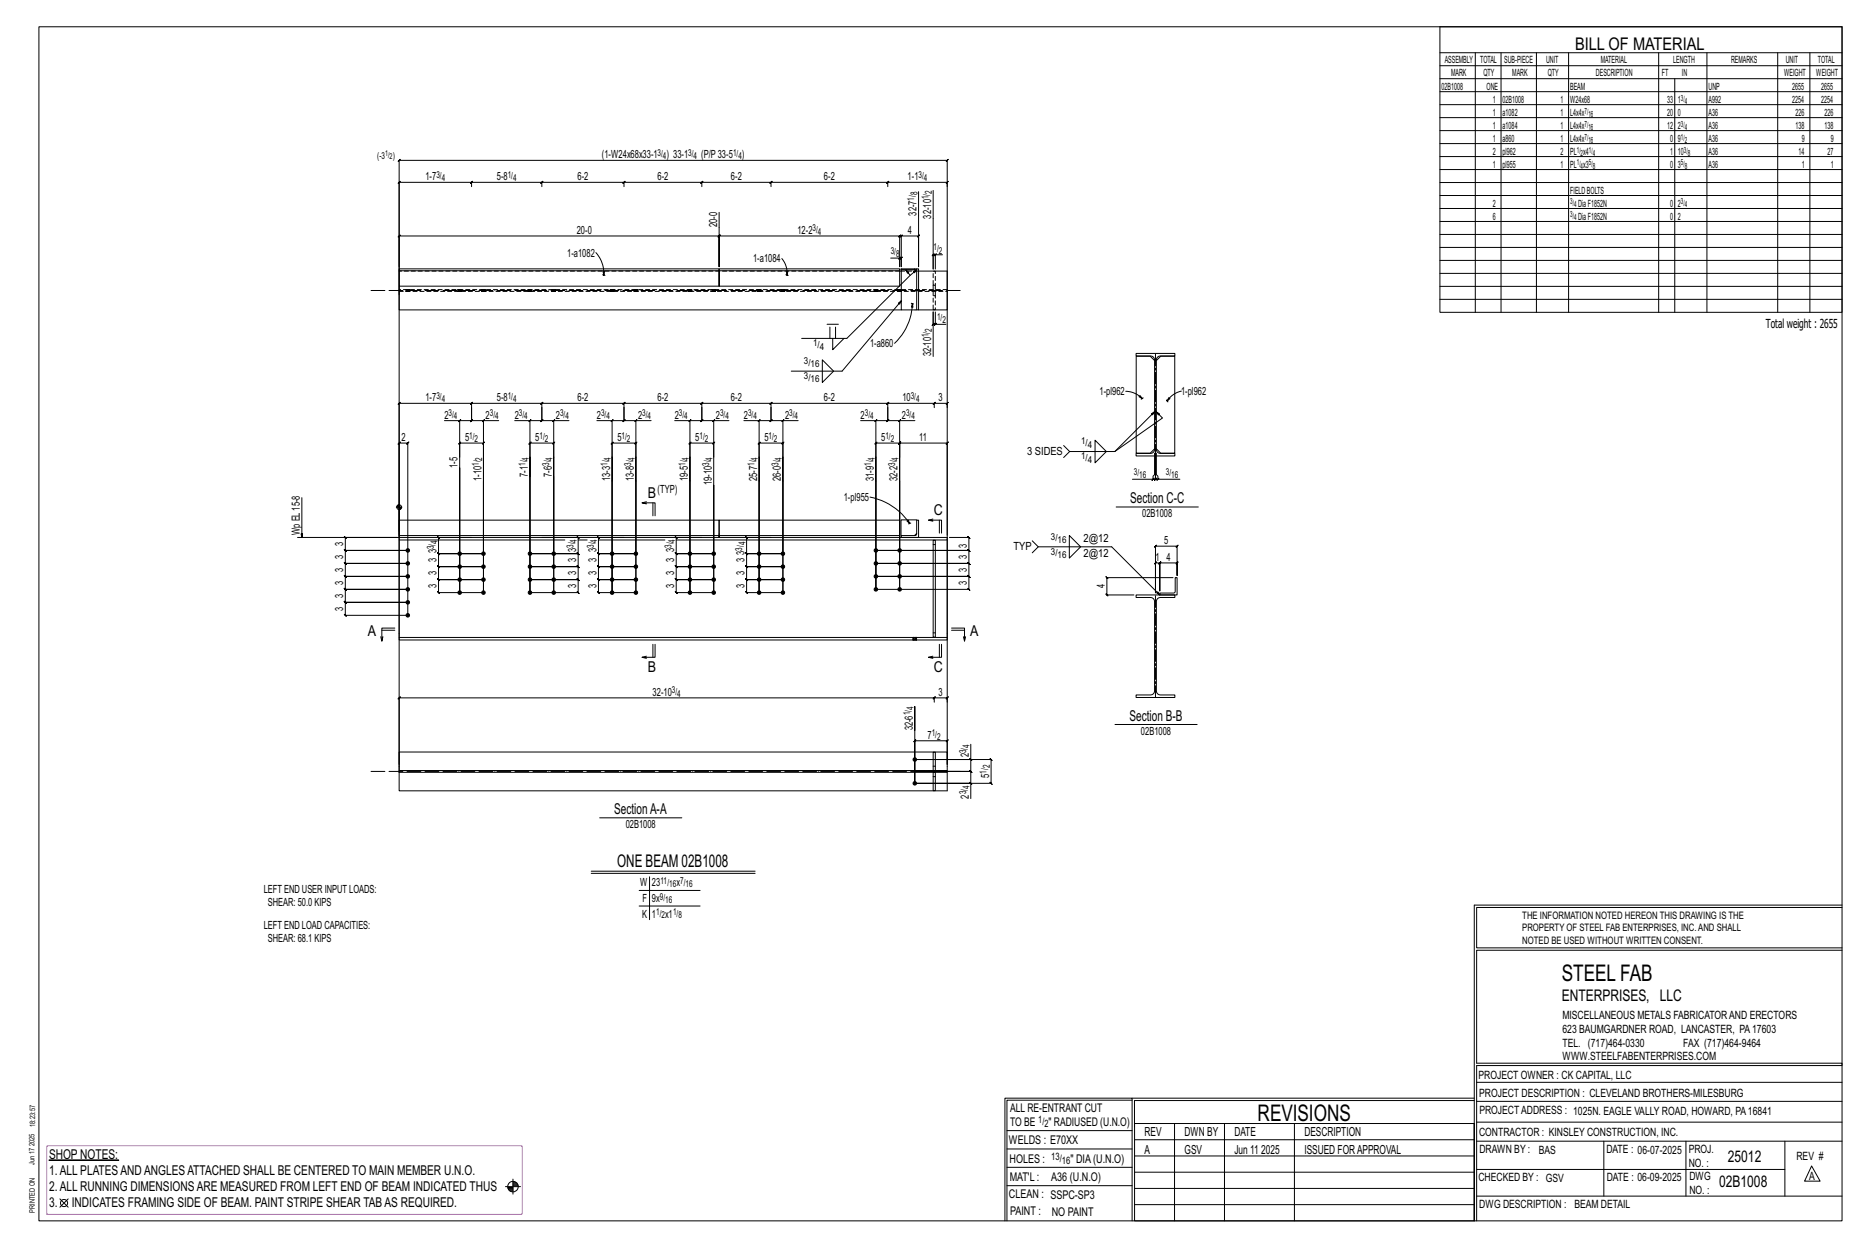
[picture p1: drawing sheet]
<svg xmlns="http://www.w3.org/2000/svg" width="914mm" height="610mm" viewBox="0 0 914 610" stroke-linecap="round" stroke-linejoin="round" font-family="sans-serif">
<g fill="#000" stroke="#000" stroke-width=".49">
<path d="M24 568h34z"/>
<circle cx="200" cy="269" r=".9"/>
<circle cx="200" cy="276" r=".9"/>
<circle cx="225" cy="271" r=".9"/>
<circle cx="225" cy="277" r=".9"/>
<circle cx="237" cy="271" r=".9"/>
<circle cx="237" cy="277" r=".9"/>
<circle cx="259" cy="277" r=".9"/>
<circle cx="259" cy="271" r=".9"/>
<circle cx="271" cy="271" r=".9"/>
<circle cx="271" cy="277" r=".9"/>
<circle cx="300" cy="277" r=".9"/>
<circle cx="300" cy="271" r=".9"/>
<circle cx="311" cy="271" r=".9"/>
<circle cx="311" cy="277" r=".9"/>
<circle cx="338" cy="277" r=".9"/>
<circle cx="338" cy="271" r=".9"/>
<circle cx="349" cy="277" r=".9"/>
<circle cx="349" cy="271" r=".9"/>
<circle cx="372" cy="271" r=".9"/>
<circle cx="372" cy="277" r=".9"/>
<circle cx="383" cy="271" r=".9"/>
<circle cx="383" cy="277" r=".9"/>
<circle cx="429" cy="276" r=".9"/>
<circle cx="429" cy="269" r=".9"/>
<circle cx="440" cy="269" r=".9"/>
<circle cx="440" cy="276" r=".9"/>
<circle cx="200" cy="282" r=".9"/>
<circle cx="200" cy="288" r=".9"/>
<circle cx="200" cy="295" r=".9"/>
<circle cx="225" cy="284" r=".9"/>
<circle cx="225" cy="290" r=".9"/>
<circle cx="237" cy="284" r=".9"/>
<circle cx="237" cy="290" r=".9"/>
<circle cx="259" cy="290" r=".9"/>
<circle cx="259" cy="284" r=".9"/>
<circle cx="271" cy="284" r=".9"/>
<circle cx="271" cy="290" r=".9"/>
<circle cx="300" cy="284" r=".9"/>
<circle cx="300" cy="290" r=".9"/>
<circle cx="311" cy="284" r=".9"/>
<circle cx="311" cy="290" r=".9"/>
<circle cx="338" cy="284" r=".9"/>
<circle cx="338" cy="290" r=".9"/>
<circle cx="349" cy="284" r=".9"/>
<circle cx="349" cy="290" r=".9"/>
<circle cx="372" cy="284" r=".9"/>
<circle cx="372" cy="290" r=".9"/>
<circle cx="383" cy="284" r=".9"/>
<circle cx="383" cy="290" r=".9"/>
<circle cx="429" cy="282" r=".9"/>
<circle cx="429" cy="288" r=".9"/>
<circle cx="440" cy="282" r=".9"/>
<circle cx="440" cy="288" r=".9"/>
<circle cx="200" cy="301" r=".9"/>
<circle cx="448" cy="372" r=".9"/>
<circle cx="448" cy="383" r=".9"/>
</g>
<g fill="none" stroke="#000" stroke-width=".49">
<path d="M19 13h883v584h-883zM705 13h197v140h-197zM705 26h197M705 32h197M705 39h197M722 26v127M735 26v127M752 26v127M768 26v127M812 26v127M820 39v114M836 26v127"/>
<path d="M870 26v127M886 26v127M705 45h197M705 51h197M705 58h197M705 64h197M705 70h197M705 77h197M231 89l-1 1 1-1zM231 91v-2l-1 1 1-1h-36h1l-1 1v-1v55M231 89h34v1l1-1-1 2M265 90l1-1z"/>
<path d="M265 89h40v1l1-1-1 2M305 89h39l-1 1 1-1v2M306 89l-1 1zM344 89h33v1l1-1-1 2M344 89l-1 1zM377 89h1l-1 1zM377 89h58l-1 1 1-1v2M435 89l-1 1 1-1zM435 89h29l-1 1 1-1v2M450 94v36v-15l-1 1 1-1h-9h1l-1 1v-1v15v-4h1l-1 1v-1h-1M457 93v39v-7h-1l1-1v1h1M705 83h197"/>
<path d="M705 89h197M705 96h197M352 104v26v-15h1l-1 1v-1h-157h1l-1 1v-1v15M705 102h197M705 108h197M705 115h197M195 132h157h-157zM195 132v8h245v-8M292 124a15 15 0 0 1 4 11M295 134l1 1M295 133h1v2zM296 135h.1"/>
<path d="M352 132v8zM352 132h88h-88zM383 126a11 11 0 0 1 2 9M385 134v1M385 133h1l-1 2zM385 135h1M436 126h4v4v-15h1l-1 1v-1h-88h1l-1 1v-1v15M440 133h1M441 126l-1 1zM441 132h8h-8zM441 132v20h8M443 132l3 3"/>
<path d="M449 132h1v20h-1v-20l-2 1h1l1-1-34 34h-23M450 133h14v19h-14M458 124l-1 1zM461 125h-3v7M705 121h197M705 127h197M705 134h197M195 140v12h246M199 142h.1M199 143h.1M200 142h.1M200 143h.1"/>
<path d="M224 142h.1M224 143h.1M226 142h.1M226 143h.1M236 142h.1M236 143h.1M238 142h.1M238 143h.1M259 142h.1M259 143h.1M260 142h.1M260 143h.1"/>
<path d="M270 142h.1M270 143h.1M272 142h.1M272 143h.1M299 142h.1M299 143h.1M300 142h.1M300 143h.1M310 142h.1M310 143h.1M312 142h.1M312 143h.1"/>
<path d="M337 142h.1M337 143h.1M339 142h.1M339 143h.1M349 142h.1M349 143h.1M350 142h.1M350 143h.1M371 142h.1M371 143h.1M372 142h.1M372 143h.1"/>
<path d="M382 142h.1M382 143h.1M384 142h.1M384 143h.1M405 159h5M428 142h.1M428 143h.1M430 142h.1M430 143h.1M440 142h.1M440 143h.1M441 147l-29 35h-25"/>
<path d="M441 142h.1M441 143h.1M446 148l1 1M447 149v1h-1zM447 149a28 28 0 0 1-9 19M447 149h.1M458 153v6h5M458 159h-1v-1l-1 1h1v-6v21M458 158l-1 1zM705 140h197M705 146h197M403 176l5 6-5 5z"/>
<path d="M406 160v6M408 166v5l5-5M409 160v6M556 173h19v1h-8l-1 2v44l1 2h8v1h-19v-1h8l1-2v-44l-1-2h-8zM565 176l-2-2h-7v48h7l2-2M566 176l2-2h7v48h-7l-2-2M231 199v7v-1l-1 1h1h-6M231 199v7h-1l1-1v1h6M231 199v-2l-1 1 1-1h-36h1l-1 1v-1v66M231 197h34v1l1-1-1 2M231 197l-1 1zM265 199v7l1-1-1 1h-6"/>
<path d="M265 199v7l1-1-1 1h6M265 197h40v1l1-1-1 2M266 197l-1 1zM305 199v7l1-1-1 1h-5M305 199v7l1-1-1 1h6M305 197h39l-1 1 1-1v2M306 197l-1 1zM344 199v7v-1l-1 1h1h-6M344 199v7h-1l1-1v1h5M344 197h33v1l1-1-1 2M344 197l-1 1zM377 197v1l1-1z"/>
<path d="M377 199v7l1-1-1 1h-5M377 199v7l1-1-1 1h6M377 197h58l-1 1 1-1v2M435 197l-1 1 1-1zM435 199v7v-1l-1 1h1h-6M435 199v7h-1l1-1v1h5M435 197h22v1l1-1-1 2M457 197h7l-1 1 1-1v2M458 197l-1 1zM551 191a12 12 0 0 1 8 4M558 194l1 1-1-1zM559 195h.1"/>
<path d="M560 195h-1M571 196h.1M571 196l1 1M572 195h1l-2 1zM578 191a11 11 0 0 0-7 5M218 206h7v18M225 206l1-1-1 1zM237 206v-1l-1 1zM244 206h-7v18v-7v-1l-1 1h1h-12l1-1-1 1v7M252 206h7v84M260 205l-1 1zM271 206l1-1z"/>
<path d="M279 206h-8v18v-7l1-1-1 1h-12l1-1-1 1v73M292 206h8v18v-7h-1l1-1v1h11l1-1-1 1v7v-18h8M300 206h-1l1-1zM311 206l1-1-1 1zM330 206h8v18v-7h-1l1-1v1h11l1-1-1 1v7M338 206h-1l1-1zM349 206l1-1-1 1zM357 206h-8v18M364 206h8v18v-7h-1l1-1v1h11l1-1-1 1v7v-18h8M372 206h-1l1-1zM383 206l1-1-1 1zM421 206h8v18v-7h-1l1-1v1h11l1-1-1 1v7v-7l1-1-1 1h24h-1l1-1v1v45"/>
<path d="M429 206h-1l1-1zM441 205l-1 1zM448 206h-8v18M521 218l3 3h22M536 215l6 6-6 5zM565 201l-19 20M566 202l3 3-23 16M225 224v66M237 224v66zM259 233v-9v66M271 224v66zM300 224v66z"/>
<path d="M311 224v66zM338 224v66zM349 224v66h-18h1l-1-1v1v-6h1l-1-1v1h18h-18h1l-1-1v1v-7l1 1-1-1h18h-18l1 1-1-1v-6h1l-1-1v1h18h-18h1l-1-1v1v-8h1l-1-1v1h13M372 224v66zM440 235v53zM524 221l-3 3M564 234h2l-1 1 1-1v-12v12l-1 1 1-1h1M565 234l-1 1zM565 222v10l-1 1v1h-10M566 222v10l1 1v1h11M567 234l-1 1zM148 243v20"/>
<path d="M194 248h3M194 248h.1M195 247v1M195 247v15M196 248v1M316 247l-2-1h7v6M316 245l-2 1M320 246v6M426 243a30 30 0 0 1 19 13M444 255l1-1v2zM445 256h.1M446 256h-1"/>
<path d="M449 254h-8v8M457 255l-2-1h6v7M457 254h-2M460 254v7M546 248h41M146 263h49v1h81M195 260v-43l1-1-1 1h5h-1l1-1v1v84h-31l1 1-1-1v-6h1l-1-1v1h31h-31h1l-1-1v1v-7l1 1-1-1h31h-31l1 1-1-1v-6h1l-1-1v1h31h-31h1l-1-1v1v-6h1l-1-1v1h31h-31h1l-1-1v1v-7l1 1-1-1h31h-31l1 1-1-1v-6h1l-1-1v1h25M195 261v-7h157v9v-1h-157v1h269v1h-133M195 264v48M231 263h-16l-1-1 1 1v8l-1-1 1 1h22h-22l-1-1 1 1v6h-1l1 1v-1h22h-22h-1l1 1v-1v7l-1-1 1 1h22h-22l-1-1 1 1v6l-1-1 1 1h22M265 263h18v-1l1 1h-1v8v-1l1 1h-1h-24h24v-1l1 1h-1v6l1 1-1-1h-24h24l1 1-1-1v7v-1l1 1h-1h-24h24v-1l1 1h-1v6v-1l1 1h-1h-24M283 264h4"/>
<path d="M293 264h32M305 263h-12l-1-1 1 1v8l-1-1 1 1h18h-18l-1-1 1 1v6h-1l1 1v-1h18h-18h-1l1 1v-1v7l-1-1 1 1h18h-18l-1-1 1 1v6l-1-1 1 1h18M365 270l1 1zM365 271h18h-18v-1l1 1h-1v6l1 1-1-1h18h-18l1 1-1-1v7v-1l1 1h-1h18h-18v-1l1 1h-1v6v-1l1 1h-1h18v-66v66M377 263h-12v-1l1 1h-1v8M440 269v-45v64M440 261v-7h-88v8h88v1M441 262h7l1-8h1v9h-9zM449 261l-1 1M457 264h1v48h-1zM464 264v48M465 263h9v-1l1 1h-1v6l1 1-1-1h-45h45l1 1-1-1v7v-1l1 1h-1h-45h45v-1l1 1h-1v6v-1l1 1h-1h-45h45v-1l1 1h-1v6l1 1-1-1h-45v-64v64"/>
<path d="M505 265l3 3h36l24 23M508 268l-3 2M523 262l6 6-6 5zM566 267l-1 1 1-1h10v1l1-1h-1v15v-7h1l-1 1v-1h-8l-1 1 1-1v14v-14l-1 1 1-1h-2l-1 1 1-1v15zM556 291h19v1h-8l-1 2v44l1 2h8v1h-19v-1h8l1-2v-44l-1-2h-8zM568 290h7v-7h1v8h-8zM574 283h-32l-1-1 1 1v8h-1l1 1v-1h13M186 312l1 2M187 308h6M193 307h-6v7v-2M195 312h269v1h-269zM320 315v7"/>
<path d="M321 315v7h-7h2M447 312h.1M447 313h.1M449 312h.1M449 313h.1M460 315v7M461 315v7h-6h2M466 307h6v7l1-2M466 308h6M472 312v2M316 321l-2 1M457 321l-2 1"/>
<path d="M448 357v-11v37v-21l-1 1 1-1h16l-1 1 1-1v12v-296l-1 1 1-1h-269h1l-1 1v-1v296M457 341h1l-1 1zM457 344l1-3-1 1v-1h-262h1l-1 1v-1v37M457 341h7l-1 1 1-1v3M546 354h40M195 377h269v1h-269zM195 378v9h269v-9M195 377v-9h269v9M457 378h1v9h-1zM457 368h1v9h-1zM475 371l1 1zM475 364v8h-27h37v-1l1 1h-1v11l1 1-1-1h-37h27v8"/>
<path d="M475 372v5l1 1-1-1h-27h27l1 1-1-1v6M475 383l1 1zM294 400h40M289 426h81M289 427h81M313 436h30M318 429v21M313 443h30M722 443v154M722 443h180M902 444h-179v20h179M902 465h-179v55h179v1h-179v76"/>
<path d="M554 538h-61v59M554 537h168M722 538h-167v13M723 539h179M723 530h179M493 553h61M555 550h167v47h-167zM555 558h167M575 550v47M599 550v47M634 550v47M723 549h179"/>
<path d="M723 558h179M785 558v27M825 558v27M874 558v27M251 577v7M251 579h2M251 580h3M251 578h2M493 571h61M493 562h61M555 573h167M555 566h167"/>
<path d="M723 572h151M887 570l4 8h-8zM29 587l4 4M33 587l-4 4M247 581h8M249 581h2M249 582h2M250 583h1M492 597v-60h62v60M493 580h61M555 589h167M555 581h167"/>
<path d="M723 585h179"/>
<circle cx="195" cy="248" r="1.2"/>
<circle cx="31" cy="589" r="1.8"/>
<circle cx="251" cy="581" r="2.6"/>
</g>
<path d="M23 561h233v33h-233z" fill="none" stroke="#f0f" stroke-width=".5"/>
<g fill="none" stroke="#000" stroke-width=".49" stroke-dasharray="2 1.4">
<path d="M440 133h-245M441 132h.1M448 132h.1M450 133h-9M457 133h1v7h-1zM457 140v2M195 143h269M199 142h.1M199 142v1M199 143h.1M199 143v-1M199 142l1 1z"/>
<path d="M200 143v-1M200 142h.1M200 143h.1M224 142h.1M224 142v1M224 143h.1M224 143v-1M225 142v1zM225 143v-1M225 143l1-1M225 142h.1M226 143v-1"/>
<path d="M226 143h.1M236 142h.1M236 142v1M236 143h.1M236 143v-1M236 142l1 1zM237 143v-1M237 142h.1M237 143l1-1M238 143v-1M238 143h-1M259 142h.1"/>
<path d="M259 142v1M259 143h.1M259 143v-1M259 142v1zM259 143l1-1M259 142h1M260 143v-1M260 143h.1M270 142h.1M270 142v1M270 143h.1M270 143v-1"/>
<path d="M271 142v1zM271 143v-1M271 143l1-1M271 142h.1M272 143v-1M272 143h.1M299 142h.1M299 142v1M299 143h.1M299 143v-1M299 142l1 1zM300 143v-1"/>
<path d="M300 142h.1M300 143h.1M310 142h.1M310 142v1M310 143h.1M311 143v-1M311 142v1zM311 143l1-1M311 142h1M312 143v-1M312 143h.1M337 142h.1"/>
<path d="M337 142v1M337 143h.1M337 143v-1M337 142l1 1zM338 143v-1M338 142h.1M338 143l1-1M339 143v-1M339 143h.1M349 142h.1M349 142v1M349 143h.1"/>
<path d="M349 143v-1M349 142v1zM349 143l1-1M349 142h1M350 143v-1M350 143h.1M371 142h.1M371 142v1M371 143h.1M371 143v-1M371 142l1 1zM372 143v-1"/>
<path d="M372 142h.1M372 143h.1M382 142h.1M382 142v1M382 143h.1M383 143v-1M383 142v1zM383 143l1-1M383 142h1M384 143v-1M384 143h.1M428 142h.1"/>
<path d="M428 142v1M428 143h.1M428 143v-1M428 142l1 1zM429 143v-1M429 142h.1M429 143l1-1M430 143v-1M430 143h.1M440 142h.1M440 142v1M440 143h.1"/>
<path d="M440 143v-1M440 142v1zM440 143l1-1M440 142h1M441 143v-1M441 143h.1M457 145h1v7h-1zM457 143v2M458 145v-2M458 142v-2M464 142h-269M457 266h1"/>
<path d="M447 312h.1M447 312v1M447 313h.1M447 313v-1M447 312l1 1zM448 313v-1M448 312h.1M448 313l1-1M449 313v-1M449 313h.1M458 310h-1M457 380h1"/>
<path d="M458 375h-1"/>
</g>
<path d="M182 142h288M182 377h288" fill="none" stroke="#000" stroke-width=".49" stroke-dasharray="6.8 1 0 1"/>
<path d="M566 223v-50M566 341v-50" fill="none" stroke="#000" stroke-width=".49" stroke-dasharray="5.8 1 1 1"/>
<g font-size="11.2">
<text x="764" y="480">STEEL FAB</text>
<text x="616" y="548">REVISIONS</text>
</g>
<g font-size="8.6">
<text x="771" y="24">BILL OF MATERIAL</text>
<text x="302" y="424">ONE BEAM 02B1008</text>
</g>
<g font-size="7.9">
<text x="765" y="490">ENTERPRISES, LLC</text>
<text x="846" y="569">25012</text>
<text x="842" y="581">02B1008</text>
</g>
<g font-size="7.3">
<text x="317" y="244">B</text>
<text x="553" y="246">Section C-C</text>
<text x="457" y="252">C</text>
<text x="180" y="311">A</text>
<text x="475" y="311">A</text>
<text x="317" y="329">B</text>
<text x="457" y="329">C</text>
<text x="553" y="353">Section B-B</text>
<text x="301" y="398">SectionA-A</text>
</g>
<g font-size="6.6">
<text x="24" y="567">SHOP NOTES:</text>
<text x="24" y="575">1.ALL PLATESANDANGLESATTACHED SHALL BE CENTERED TO MAIN MEMBER U.N.O.</text>
<text x="24" y="583">2.ALL RUNNING DIMENSIONSARE MEASURED FROM LEFT END OF BEAM INDICATED THUS</text>
<text x="24" y="591">3.</text>
<text x="35" y="591">INDICATES FRAMING SIDE OF BEAM. PAINT STRIPE SHEAR TABAS REQUIRED.</text>
</g>
<g font-size="6.1">
<text x="864" y="161">Total weight : 2655</text>
<text x="560" y="556">REV</text>
<text x="580" y="556">DWN BY</text>
<text x="604" y="556">DATE</text>
<text x="639" y="556">DESCRIPTION</text>
<text x="560" y="564">A</text>
<text x="580" y="564">GSV</text>
<text x="604" y="564">Jun 11</text>
<text x="617" y="564">2025</text>
<text x="639" y="564">ISSUED FORAPPROVAL</text>
</g>
<g font-size="5.9">
<text x="494" y="560">WELDS : E70XX</text>
<text x="494" y="569">HOLES :</text>
<text x="524" y="569">&quot; DIA(U.N.O)</text>
<text x="494" y="578">MAT'L :</text>
<text x="515" y="578">A36 (U.N.O)</text>
<text x="494" y="586">CLEAN : SSPC-SP3</text>
<text x="495" y="595">PAINT :</text>
<text x="515" y="595">NO PAINT</text>
</g>
<g font-size="5.8">
<text x="494" y="544">ALL RE-ENTRANT CUT</text>
<text x="494" y="551">TO BE</text>
<text x="513" y="551">&quot; RADIUSED (U.N.O)</text>
</g>
<g font-size="5.6">
<text x="765" y="499">MISCELLANEOUS METALS FABRICATORAND ERECTORS</text>
<text x="765" y="505">623 BAUMGARDNER ROAD, LANCASTER, PA17603</text>
<text x="765" y="512">TEL. (717)464-0330</text>
<text x="824" y="512">FAX (717)464-9464</text>
<text x="765" y="519">WWW.STEELFABENTERPRISES.COM</text>
<text x="724" y="528">PROJECT OWNER : CK CAPITAL, LLC</text>
<text x="724" y="537">PROJECT DESCRIPTION : CLEVELAND BROTHERS-MILESBURG</text>
<text x="724" y="545">PROJECTADDRESS : 1025N. EAGLE VALLY ROAD, HOWARD, PA16841</text>
<text x="724" y="556">CONTRACTOR : KINSLEY CONSTRUCTION, INC.</text>
<text x="724" y="564">DRAWN BY :</text>
<text x="753" y="564">BAS</text>
<text x="786" y="564">DATE : 06-07-2025</text>
<text x="827" y="564">PROJ.</text>
<text x="879" y="568">REV #</text>
<text x="827" y="571">NO. :</text>
<text x="724" y="578">CHECKED BY : GSV</text>
<text x="787" y="578">DATE : 06-09-2025</text>
<text x="827" y="578">DWG</text>
<text x="886" y="578">A</text>
<text x="827" y="584">NO. :</text>
<text x="724" y="591">DWG DESCRIPTION : BEAM DETAIL</text>
</g>
<g font-size="5.5">
<text x="295" y="77">(1-W24x68x33-1</text>
<text x="326" y="77">) 33-1</text>
<text x="343" y="77">(P/P33-5</text>
<text x="363" y="77">)</text>
<text x="208" y="88">1-7</text>
<text x="243" y="88">5-8</text>
<text x="283" y="88">6-2</text>
<text x="322" y="88">6-2</text>
<text x="358" y="88">6-2</text>
<text x="403" y="88">6-2</text>
<text x="444" y="88">1-1</text>
<text x="449" y="106" transform="rotate(-90 449 106)">32-7</text>
<text x="456" y="107" transform="rotate(-90 456 107)">32-10</text>
<text x="351" y="111" transform="rotate(-90 351 111)">20-0</text>
<text x="282" y="114">20-0</text>
<text x="390" y="114">12-2</text>
<text x="444" y="114">4</text>
<text x="278" y="126">1-a1082</text>
<text x="369" y="128">1-a1084</text>
<text x="426" y="170">1-a860</text>
<text x="456" y="174" transform="rotate(-90 456 174)">32-10</text>
<text x="208" y="196">1-7</text>
<text x="243" y="196">5-8</text>
<text x="283" y="196">6-2</text>
<text x="322" y="196">6-2</text>
<text x="358" y="196">6-2</text>
<text x="403" y="196">6-2</text>
<text x="442" y="196">10</text>
<text x="459" y="196">3</text>
<text x="538" y="193">1-pl962</text>
<text x="578" y="193">1-pl962</text>
<text x="218" y="205">2</text>
<text x="238" y="205">2</text>
<text x="252" y="205">2</text>
<text x="272" y="205">2</text>
<text x="292" y="205">2</text>
<text x="312" y="205">2</text>
<text x="330" y="205">2</text>
<text x="350" y="205">2</text>
<text x="364" y="205">2</text>
<text x="384" y="205">2</text>
<text x="421" y="205">2</text>
<text x="441" y="205">2</text>
<text x="196" y="216">2</text>
<text x="228" y="216">5</text>
<text x="262" y="216">5</text>
<text x="302" y="216">5</text>
<text x="340" y="216">5</text>
<text x="374" y="216">5</text>
<text x="431" y="216">5</text>
<text x="450" y="216">11</text>
<text x="503" y="223">3 SIDES</text>
<text x="224" y="229" transform="rotate(-90 224 229)">1-5</text>
<text x="258" y="233" transform="rotate(-90 258 233)">7-1</text>
<text x="270" y="233" transform="rotate(-90 270 233)">7-6</text>
<text x="236" y="235" transform="rotate(-90 236 235)">1-10</text>
<text x="299" y="235" transform="rotate(-90 299 235)">13-3</text>
<text x="310" y="235" transform="rotate(-90 310 235)">13-8</text>
<text x="337" y="235" transform="rotate(-90 337 235)">19-5</text>
<text x="348" y="237" transform="rotate(-90 348 237)">19-10</text>
<text x="371" y="235" transform="rotate(-90 371 235)">25-7</text>
<text x="382" y="235" transform="rotate(-90 382 235)">26-0</text>
<text x="428" y="235" transform="rotate(-90 428 235)">31-9</text>
<text x="439" y="235" transform="rotate(-90 439 235)">32-2</text>
<text x="322" y="241">(TYP)</text>
<text x="413" y="245">1-pl955</text>
<text x="559" y="253">02B1008</text>
<text x="147" y="262" transform="rotate(-90 147 262)">Wp EL15-8</text>
<text x="168" y="267" transform="rotate(-90 168 267)">3</text>
<text x="473" y="268" transform="rotate(-90 473 268)">3</text>
<text x="496" y="269">TYP</text>
<text x="530" y="265">2@12</text>
<text x="570" y="266">5</text>
<text x="168" y="273" transform="rotate(-90 168 273)">3</text>
<text x="214" y="275" transform="rotate(-90 214 275)">3</text>
<text x="214" y="271" transform="rotate(-90 214 271)">3</text>
<text x="282" y="275" transform="rotate(-90 282 275)">3</text>
<text x="282" y="270" transform="rotate(-90 282 270)">3</text>
<text x="292" y="275" transform="rotate(-90 292 275)">3</text>
<text x="292" y="270" transform="rotate(-90 292 270)">3</text>
<text x="330" y="275" transform="rotate(-90 330 275)">3</text>
<text x="330" y="270" transform="rotate(-90 330 270)">3</text>
<text x="364" y="275" transform="rotate(-90 364 275)">3</text>
<text x="364" y="271" transform="rotate(-90 364 271)">3</text>
<text x="473" y="273" transform="rotate(-90 473 273)">3</text>
<text x="530" y="273">2@12</text>
<text x="566" y="274">1</text>
<text x="571" y="274">4</text>
<text x="168" y="280" transform="rotate(-90 168 280)">3</text>
<text x="214" y="281" transform="rotate(-90 214 281)">3</text>
<text x="282" y="281" transform="rotate(-90 282 281)">3</text>
<text x="292" y="281" transform="rotate(-90 292 281)">3</text>
<text x="330" y="281" transform="rotate(-90 330 281)">3</text>
<text x="364" y="281" transform="rotate(-90 364 281)">3</text>
<text x="473" y="280" transform="rotate(-90 473 280)">3</text>
<text x="168" y="286" transform="rotate(-90 168 286)">3</text>
<text x="214" y="288" transform="rotate(-90 214 288)">3</text>
<text x="282" y="288" transform="rotate(-90 282 288)">3</text>
<text x="292" y="288" transform="rotate(-90 292 288)">3</text>
<text x="330" y="288" transform="rotate(-90 330 288)">3</text>
<text x="364" y="288" transform="rotate(-90 364 288)">3</text>
<text x="473" y="286" transform="rotate(-90 473 286)">3</text>
<text x="541" y="288" transform="rotate(-90 541 288)">4</text>
<text x="168" y="293" transform="rotate(-90 168 293)">3</text>
<text x="168" y="299" transform="rotate(-90 168 299)">3</text>
<text x="319" y="340">32-10</text>
<text x="459" y="340">3</text>
<text x="447" y="357" transform="rotate(-90 447 357)">32-6</text>
<text x="559" y="359">02B1008</text>
<text x="454" y="361">7</text>
<text x="474" y="371" transform="rotate(-90 474 371)">2</text>
<text x="484" y="381" transform="rotate(-90 484 381)">5</text>
<text x="474" y="391" transform="rotate(-90 474 391)">2</text>
<text x="306" y="405">02B1008</text>
<text x="129" y="437">LEFT END USER INPUT LOADS:</text>
<text x="313" y="434">W</text>
<text x="319" y="434">23</text>
<text x="331" y="434">x</text>
<text x="131" y="443">SHEAR: 50.0 KIPS</text>
<text x="315" y="441">F</text>
<text x="319" y="441">9x</text>
<text x="314" y="449">K</text>
<text x="319" y="449">1</text>
<text x="326" y="449">x1</text>
<text x="129" y="455">LEFT END LOAD CAPACITIES:</text>
<text x="131" y="461">SHEAR: 68.1 KIPS</text>
</g>
<g font-size="5">
<text x="745" y="450">THE INFORMATION NOTED HEREON THIS DRAWING IS THE</text>
<text x="745" y="456">PROPERTY OF STEEL FAB ENTERPRISES, INC.AND SHALL</text>
<text x="745" y="462">NOTED BE USED WITHOUT WRITTEN CONSENT.</text>
<text x="508" y="550">1/</text>
<text x="511" y="551">2</text>
<text x="515" y="568">13/</text>
<text x="520" y="570">16</text>
</g>
<g font-size="4.9">
<text x="707" y="31">ASSEMBLY</text>
<text x="725" y="31">TOTAL</text>
<text x="736" y="31">SUB-PIECE</text>
<text x="757" y="31">UNIT</text>
<text x="784" y="31">MATERIAL</text>
<text x="819" y="31">LENGTH</text>
<text x="847" y="31">REMARKS</text>
<text x="874" y="31">UNIT</text>
<text x="890" y="31">TOTAL</text>
<text x="710" y="37">MARK</text>
<text x="726" y="37">QTY</text>
<text x="740" y="37">MARK</text>
<text x="758" y="37">QTY</text>
<text x="781" y="37">DESCRIPTION</text>
<text x="814" y="37">FT</text>
<text x="823" y="37">IN</text>
<text x="873" y="37">WEIGHT</text>
<text x="889" y="37">WEIGHT</text>
<text x="706" y="44">02B1008</text>
<text x="728" y="44">ONE</text>
<text x="769" y="44">BEAM</text>
<text x="836" y="44">UNP</text>
<text x="877" y="44">2655</text>
<text x="891" y="44">2655</text>
<text x="731" y="50">1</text>
<text x="736" y="50">02B1008</text>
<text x="764" y="50">1</text>
<text x="769" y="50">W24x68</text>
<text x="816" y="50">33</text>
<text x="821" y="50">1</text>
<text x="836" y="50">A992</text>
<text x="877" y="50">2254</text>
<text x="891" y="50">2254</text>
<text x="731" y="57">1</text>
<text x="736" y="57">a1082</text>
<text x="764" y="57">1</text>
<text x="769" y="57">L4x4x</text>
<text x="816" y="57">20</text>
<text x="821" y="57">0</text>
<text x="836" y="57">A36</text>
<text x="879" y="57">226</text>
<text x="893" y="57">226</text>
<text x="731" y="63">1</text>
<text x="736" y="63">a1084</text>
<text x="764" y="63">1</text>
<text x="769" y="63">L4x4x</text>
<text x="816" y="63">12</text>
<text x="821" y="63">2</text>
<text x="836" y="63">A36</text>
<text x="879" y="63">138</text>
<text x="893" y="63">138</text>
<text x="731" y="69">1</text>
<text x="736" y="69">a860</text>
<text x="764" y="69">1</text>
<text x="769" y="69">L4x4x</text>
<text x="818" y="69">0</text>
<text x="821" y="69">9</text>
<text x="836" y="69">A36</text>
<text x="882" y="69">9</text>
<text x="896" y="69">9</text>
<text x="731" y="76">2</text>
<text x="736" y="76">pl962</text>
<text x="764" y="76">2</text>
<text x="769" y="76">PL x4</text>
<text x="818" y="76">1</text>
<text x="821" y="76">10</text>
<text x="836" y="76">A36</text>
<text x="880" y="76">14</text>
<text x="895" y="76">27</text>
<text x="731" y="82">1</text>
<text x="736" y="82">pl955</text>
<text x="764" y="82">1</text>
<text x="769" y="82">PL x3</text>
<text x="818" y="82">0</text>
<text x="821" y="82">3</text>
<text x="836" y="82">A36</text>
<text x="882" y="82">1</text>
<text x="896" y="82">1</text>
<text x="769" y="95">FIELDBOLTS</text>
<text x="731" y="101">2</text>
<text x="772" y="101">DiaF1852N</text>
<text x="818" y="101">0</text>
<text x="821" y="101">2</text>
<text x="731" y="107">6</text>
<text x="772" y="107">DiaF1852N</text>
<text x="818" y="107">0</text>
<text x="821" y="107">2</text>
</g>
<g font-size="4.7">
<text x="185" y="78">(-3</text>
<text x="192" y="78">)</text>
<text x="322" y="76">3/</text>
<text x="324" y="78">4</text>
<text x="337" y="76">3/</text>
<text x="339" y="78">4</text>
<text x="359" y="76">1/</text>
<text x="361" y="78">4</text>
<text x="214" y="87">3/</text>
<text x="216" y="89">4</text>
<text x="249" y="87">1/</text>
<text x="251" y="89">4</text>
<text x="450" y="87">3/</text>
<text x="452" y="89">4</text>
<text x="449" y="96" transform="rotate(-90 449 96)">8</text>
<text x="456" y="95" transform="rotate(-90 456 95)">2</text>
<text x="447" y="98" transform="rotate(-90 447 98)">1/</text>
<text x="455" y="98" transform="rotate(-90 455 98)">1/</text>
<text x="398" y="113">3/</text>
<text x="400" y="115">4</text>
<text x="436" y="124">3/</text>
<text x="439" y="126">8</text>
<text x="457" y="122">1/</text>
<text x="460" y="124">2</text>
<text x="459" y="156">1/</text>
<text x="461" y="158">2</text>
<text x="455" y="165" transform="rotate(-90 455 165)">1/</text>
<text x="456" y="162" transform="rotate(-90 456 162)">2</text>
<text x="398" y="169">1/</text>
<text x="401" y="171">4</text>
<text x="394" y="178">3/</text>
<text x="397" y="180">16</text>
<text x="394" y="185">3/</text>
<text x="397" y="187">16</text>
<text x="214" y="195">3/</text>
<text x="216" y="197">4</text>
<text x="249" y="195">1/</text>
<text x="251" y="197">4</text>
<text x="446" y="195">3/</text>
<text x="448" y="197">4</text>
<text x="220" y="204">3/</text>
<text x="240" y="204">3/</text>
<text x="254" y="204">3/</text>
<text x="274" y="204">3/</text>
<text x="294" y="204">3/</text>
<text x="314" y="204">3/</text>
<text x="332" y="204">3/</text>
<text x="352" y="204">3/</text>
<text x="366" y="204">3/</text>
<text x="386" y="204">3/</text>
<text x="423" y="204">3/</text>
<text x="443" y="204">3/</text>
<text x="222" y="205">4</text>
<text x="242" y="205">4</text>
<text x="257" y="205">4</text>
<text x="277" y="205">4</text>
<text x="297" y="205">4</text>
<text x="317" y="205">4</text>
<text x="335" y="205">4</text>
<text x="355" y="205">4</text>
<text x="369" y="205">4</text>
<text x="389" y="205">4</text>
<text x="426" y="205">4</text>
<text x="446" y="205">4</text>
<text x="230" y="215">1/</text>
<text x="264" y="215">1/</text>
<text x="304" y="215">1/</text>
<text x="342" y="215">1/</text>
<text x="376" y="215">1/</text>
<text x="433" y="215">1/</text>
<text x="232" y="216">2</text>
<text x="267" y="216">2</text>
<text x="307" y="216">2</text>
<text x="345" y="216">2</text>
<text x="379" y="216">2</text>
<text x="436" y="216">2</text>
<text x="529" y="217">1/</text>
<text x="532" y="219">4</text>
<text x="234" y="228" transform="rotate(-90 234 228)">1/</text>
<text x="236" y="225" transform="rotate(-90 236 225)">2</text>
<text x="257" y="228" transform="rotate(-90 257 228)">1/</text>
<text x="259" y="225" transform="rotate(-90 259 225)">4</text>
<text x="269" y="228" transform="rotate(-90 269 228)">3/</text>
<text x="270" y="225" transform="rotate(-90 270 225)">4</text>
<text x="297" y="228" transform="rotate(-90 297 228)">1/</text>
<text x="299" y="225" transform="rotate(-90 299 225)">4</text>
<text x="309" y="228" transform="rotate(-90 309 228)">3/</text>
<text x="311" y="225" transform="rotate(-90 311 225)">4</text>
<text x="335" y="228" transform="rotate(-90 335 228)">1/</text>
<text x="337" y="225" transform="rotate(-90 337 225)">4</text>
<text x="347" y="228" transform="rotate(-90 347 228)">3/</text>
<text x="349" y="225" transform="rotate(-90 349 225)">4</text>
<text x="369" y="228" transform="rotate(-90 369 228)">1/</text>
<text x="371" y="225" transform="rotate(-90 371 225)">4</text>
<text x="381" y="228" transform="rotate(-90 381 228)">3/</text>
<text x="383" y="225" transform="rotate(-90 383 225)">4</text>
<text x="427" y="228" transform="rotate(-90 427 228)">1/</text>
<text x="428" y="225" transform="rotate(-90 428 225)">4</text>
<text x="438" y="228" transform="rotate(-90 438 228)">3/</text>
<text x="440" y="225" transform="rotate(-90 440 225)">4</text>
<text x="529" y="225">1/</text>
<text x="532" y="226">4</text>
<text x="555" y="232">3/</text>
<text x="558" y="234">16</text>
<text x="571" y="232">3/</text>
<text x="573" y="234">16</text>
<text x="212" y="269" transform="rotate(-90 212 269)">3/</text>
<text x="214" y="266" transform="rotate(-90 214 266)">4</text>
<text x="281" y="268" transform="rotate(-90 281 268)">3/</text>
<text x="282" y="265" transform="rotate(-90 282 265)">4</text>
<text x="291" y="268" transform="rotate(-90 291 268)">3/</text>
<text x="292" y="265" transform="rotate(-90 292 265)">4</text>
<text x="329" y="268" transform="rotate(-90 329 268)">3/</text>
<text x="330" y="265" transform="rotate(-90 330 265)">4</text>
<text x="363" y="269" transform="rotate(-90 363 269)">3/</text>
<text x="365" y="267" transform="rotate(-90 365 267)">4</text>
<text x="514" y="264">3/</text>
<text x="518" y="266">16</text>
<text x="514" y="271">3/</text>
<text x="518" y="273">16</text>
<text x="329" y="339">3/</text>
<text x="332" y="341">4</text>
<text x="447" y="347" transform="rotate(-90 447 347)">4</text>
<text x="446" y="350" transform="rotate(-90 446 350)">1/</text>
<text x="456" y="360">1/</text>
<text x="459" y="362">2</text>
<text x="475" y="366" transform="rotate(-90 475 366)">4</text>
<text x="473" y="368" transform="rotate(-90 473 368)">3/</text>
<text x="485" y="376" transform="rotate(-90 485 376)">2</text>
<text x="483" y="378" transform="rotate(-90 483 378)">1/</text>
<text x="473" y="389" transform="rotate(-90 473 389)">3/</text>
<text x="475" y="386" transform="rotate(-90 475 386)">4</text>
<text x="323" y="432">11/</text>
<text x="328" y="434">16</text>
<text x="333" y="432">7/</text>
<text x="336" y="434">16</text>
<text x="323" y="440">9/</text>
<text x="326" y="442">16</text>
<text x="321" y="448">1/</text>
<text x="324" y="449">2</text>
<text x="329" y="448">1/</text>
<text x="332" y="449">8</text>
</g>
<g font-size="4.2">
<text x="823" y="49">3/</text>
<text x="825" y="51">4</text>
<text x="776" y="56">7/</text>
<text x="778" y="57">16</text>
<text x="776" y="62">7/</text>
<text x="778" y="63">16</text>
<text x="823" y="62">3/</text>
<text x="825" y="63">4</text>
<text x="776" y="68">7/</text>
<text x="778" y="70">16</text>
<text x="823" y="68">1/</text>
<text x="825" y="70">2</text>
<text x="772" y="75">1/</text>
<text x="774" y="76">2</text>
<text x="778" y="75">1/</text>
<text x="780" y="76">4</text>
<text x="824" y="75">3/</text>
<text x="826" y="76">8</text>
<text x="772" y="81">1/</text>
<text x="774" y="82">4</text>
<text x="778" y="81">5/</text>
<text x="780" y="82">8</text>
<text x="823" y="81">5/</text>
<text x="825" y="82">8</text>
<text x="769" y="100">3/</text>
<text x="770" y="101">4</text>
<text x="823" y="100">3/</text>
<text x="825" y="101">4</text>
<text x="769" y="106">3/</text>
<text x="770" y="108">4</text>
</g>
<g font-size="4">
<text x="189" y="77">1/</text>
<text x="191" y="78">2</text>
</g>
<g font-size="3.7">
<text x="17" y="551" transform="rotate(-90 17 551)">18:23:57</text>
<text x="17" y="561" transform="rotate(-90 17 561)">2025</text>
<text x="17" y="570" transform="rotate(-90 17 570)">Jun 17</text>
<text x="17" y="593" transform="rotate(-90 17 593)">PRINTED ON</text>
</g>
</svg>
